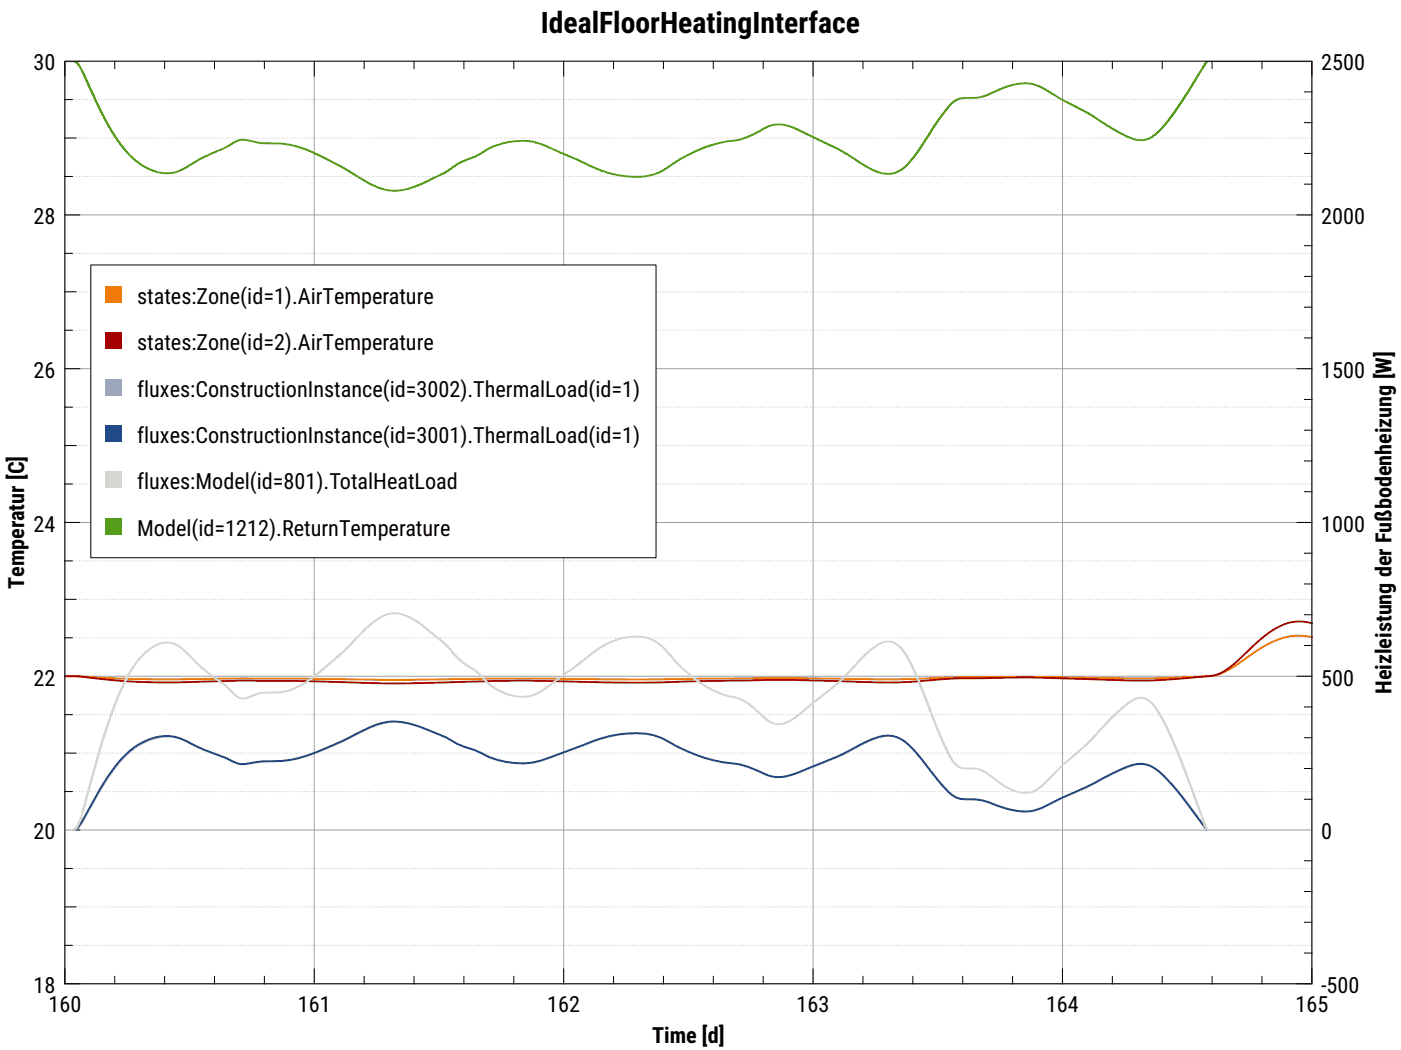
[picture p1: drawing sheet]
<svg xmlns="http://www.w3.org/2000/svg" width="200mm" height="150mm" viewBox="0 0 200 150" stroke-linecap="round" stroke-linejoin="round" font-family="sans-serif">
<g fill="none" stroke="#c0c0c0" stroke-width=".14" stroke-dasharray=".1 .3" stroke-linecap="butt">
<path d="M9.3 14.2h178M9.3 19.7h178M9.3 36.2h178M9.3 25.2h178M9.3 58.1h178M9.3 47.2h178M9.3 41.7h178M9.3 69.1h178M9.3 63.6h178M9.3 91.1h178M9.3 80.1h178M9.3 85.6h178"/>
<path d="M9.3 113h178M9.3 102h178M9.3 107.5h178M9.3 135h178M9.3 124h178M9.3 129.5h178"/>
</g>
<path d="M9.3 8.7h178v131.8h-178zM44.9 8.7v131.8M80.5 8.7v131.8M116.1 8.7v131.8M151.7 8.7v131.8M9.3 30.7h178M9.3 52.6h178M9.3 74.6h178M9.3 96.6h178M9.3 118.5h178" fill="none" stroke="#a0a0a4" stroke-width=".14"/>
<g fill="none" stroke="#000" stroke-width=".14">
<path d="M9.3 8.7v2.2M9.3 14.2h1M9.3 19.7h1.6M9.3 8.7h2.1M16.4 8.7v1.1M23.5 8.7v1.1M30.6 8.7v1.1M37.7 8.7v1.1M44.9 8.7v2.2M52 8.7v1.1M59.1 8.7v1.1M66.2 8.7v1.1"/>
<path d="M73.4 8.7v1.1M80.5 8.7v2.2M87.6 8.7v1.1M94.7 8.7v1.1M101.8 8.7v1.1M109 8.7v1.1M116.1 8.7v2.2M123.2 8.7v1.1M130.3 8.7v1.1M137.4 8.7v1.1M144.6 8.7v1.1M151.7 8.7v2.2"/>
<path d="M158.8 8.7v1.1M165.9 8.7v1.1M173.1 8.7v1.1M180.2 8.7v1.1M185.2 8.7h2.1v2.2M186.2 17.5h1.1M186.2 13.1h1.1M9.3 36.2h1M9.3 25.2h1M9.3 30.7h2.1M185.2 30.7h2.1M186.2 39.5h1.1"/>
<path d="M186.2 35.1h1.1M186.2 26.3h1.1M186.2 21.9h1.1M9.3 58.1h1M9.3 47.2h1M9.3 41.7h1.6M9.3 52.6h2.1M185.2 52.6h2.1M186.2 57h1.1M186.2 48.3h1.1M186.2 43.9h1.1M9.3 69.1h1"/>
<path d="M9.3 63.6h1.6M9.3 74.6h2.1M185.2 74.6h2.1M186.2 79h1.1M186.2 70.2h1.1M186.2 65.8h1.1M186.2 61.4h1.1M9.3 91.1h1M9.3 80.1h1M9.3 85.6h1.6M9.3 96.6h2.1M185.2 96.6h2.1"/>
<path d="M186.2 92.2h1.1M186.2 87.8h1.1M186.2 83.4h1.1M9.3 113h1M9.3 102h1M9.3 107.5h1.6M9.3 118.5h2.1M185.2 118.5h2.1M186.2 114.1h1.1M186.2 109.7h1.1M186.2 105.3h1.1M186.2 101h1.1"/>
<path d="M9.3 138.4v2.1M9.3 135h1M9.3 124h1M9.3 129.5h1.6M16.4 139.4v1.1M23.5 139.4v1.1M30.6 139.4v1.1M37.7 139.4v1.1M44.9 138.4v2.1M52 139.4v1.1M59.1 139.4v1.1M66.2 139.4v1.1"/>
<path d="M73.4 139.4v1.1M80.5 138.4v2.1M87.6 139.4v1.1M94.7 139.4v1.1M101.8 139.4v1.1M109 139.4v1.1M116.1 138.4v2.1M123.2 139.4v1.1M130.3 139.4v1.1M137.4 139.4v1.1M144.6 139.4v1.1M151.7 138.4v2.1"/>
<path d="M158.8 139.4v1.1M165.9 139.4v1.1M173.1 139.4v1.1M180.2 139.4v1.1M186.2 136.1h1.1M186.2 131.7h1.1M186.2 127.3h1.1M186.2 122.9h1.1M187.3 138.4v2.1h-2.1M9.3 140.5h2.1"/>
</g>
<path d="M187.3 91a8.4 8.4 0 0 0-5.3 .5l-2.1 1.1-4.5 3.1-1.3 .5-1 .3-9.3 .4-17-.3-11 .1a177 177 0 0 1-12.8 .3l-12.4-.2-18.4 .2-18.7-.1-17.3 .2-22.2-.2a273.9 273.9 0 0 1-17.3 0l-7.4-.3" fill="none" stroke="#f57900" stroke-width=".26"/>
<path d="M187.3 89a6.1 6.1 0 0 0-3.9 .1l-1.3 .7-1.4 .9-4.2 3.8-1.4 1.1-1.3 .7-1.3 .3a83 83 0 0 1-12.4 .5l-7.4-.2a249 249 0 0 0-18.3 .1 68.2 68.2 0 0 1-11.4 .4l-12-.3-12.7 .2a177 177 0 0 1-12.4 .1 247.2 247.2 0 0 0-19.8 0l-9.9 .2-15.9-.4h-5.9l-7.8 .2a95.2 95.2 0 0 1-15.7-.8h-1.6" fill="none" stroke="#a40000" stroke-width=".26"/>
<path d="M9.3 118.5h1.1a1.53 1.53 0 0 0 1.3-1l1.1-2a31.1 31.1 0 0 1 5.2-7.6 8.1 8.1 0 0 1 7.2-2.6l1.4 .5a32.5 32.5 0 0 0 5.8 2.5l1.6 .7 .5 .1 3-.4a17.4 17.4 0 0 0 8.9-1.7l2.4-1.1 2.5-1.2a11.5 11.5 0 0 1 4.9-1.6 13.1 13.1 0 0 1 5 1.2l2.5 1a13.1 13.1 0 0 0 4.2 1.8l.7 .3a11.5 11.5 0 0 0 9.9 .8l4.9-1.8a16.6 16.6 0 0 1 9.9-1.4 15.8 15.8 0 0 1 3.4 1.6 22.9 22.9 0 0 0 9 2.6l2.4 .8a7.1 7.1 0 0 0 2.5 .9 7 7 0 0 0 3.4-.6l4.1-1.6a29.3 29.3 0 0 0 4.9-2.4 6.8 6.8 0 0 1 5-1.1 8.2 8.2 0 0 1 3.5 3l1.4 1.8a16.3 16.3 0 0 0 3.1 3.5 2.78 2.78 0 0 0 1.8 .6 9.3 9.3 0 0 1 5 1 7.8 7.8 0 0 0 5.4 .5l6.9-3.2a39.4 39.4 0 0 1 6.9-3.2 3.8 3.8 0 0 1 3.5 1l.7 .6a100.1 100.1 0 0 1 6.3 7.7h14.8" fill="none" stroke="#93aee4" stroke-width=".26"/>
<path d="M9.3 118.5h1a1.75 1.75 0 0 0 1.4-1.3 54.9 54.9 0 0 1 4.9-8 9.4 9.4 0 0 1 7.5-4.1 9 9 0 0 1 4 1.5l4.2 1.6a4.3 4.3 0 0 0 4.1 .6l1-.1a17.6 17.6 0 0 0 9-1.8l2.4-1.1 4-1.9a8.3 8.3 0 0 1 7.1-.2l1.3 .6a17.3 17.3 0 0 1 4 1.9l.9 .4a16.9 16.9 0 0 1 3.7 1.5 11.5 11.5 0 0 0 8.7 .1l4.9-1.9a16.2 16.2 0 0 1 9.9-1.3l1.2 .4a24.7 24.7 0 0 0 11.2 3.8l2.4 .9a6.8 6.8 0 0 0 2.5 .8 7.3 7.3 0 0 0 3.4-.6l4.1-1.7a31.2 31.2 0 0 0 4.9-2.4 6.5 6.5 0 0 1 4.9-1 6 6 0 0 1 2.5 1.9l2.5 3a15.1 15.1 0 0 0 3 3.4 3.1 3.1 0 0 0 1.9 .6 9.6 9.6 0 0 1 5 1.1 7.6 7.6 0 0 0 7.4-.6l4.9-2.2a35.6 35.6 0 0 1 6.9-3.3 3.9 3.9 0 0 1 3.6 1.2l.6 .5a65.3 65.3 0 0 1 6.1 7.7h15" fill="none" stroke="#204a87" stroke-width=".26"/>
<path d="M9.3 118.5l1.3-.1 .1-.1v.1l.1-.1v-.2l.1 .2 .1-.1v-.4v.3l.1-.2 .1-.4v.2l.5-1.4v.1l.1-.7v.3l.1-.1v-.4v.2v-.1l.7-2.7v.2v-.5l.1 .3v-.5v.2l.1-.5v.2l.1-.4v.2v-.5l.1 .2 .1-1 .1 .3 1.1-4.5 .1 .2v-.1l.1-.6v.3l.1-.5v.2l.7-2.6 .1 .1v-.3v.2l.1-.4v.1v-.3l.1 .1v-.4v.2l.2-.8v.2l.1-.3v.1l.8-2.2v.1v-.2l.1 .1v-.3v.1l.1-.3v.2v-.3l.1 .1 .6-1.7 .1 .2 .4-1v.1v-.2l.1 .1v-.3v.1l.1-.2v.1l.7-1.3v.1l.4-.7v.1l.1-.2v.1v-.1h.1l.7-.9 .4-.4 .9-.7 1-.5 .8-.2h.7l1.1 .2 1.4 1.1 1 1.1v-.1l1.4 1.4 1.3 1v.1v-.1l.5 .5v-.1l.1 .1 1.5 1 .9 1.1 .4 .2v.1l.5 .3h.7l2.5-.8 2.8-.1 .6-.1 1.3-.4 1.3-.7 2.4-1.7v-.1l.7-.6v-.1l.1 .1 .1-.2 .1 .1v-.2v.1l.1-.1v-.1v.1l.2-.2v.1l.1-.2v.1l.2-.3h.1l.5-.4 .1-.2v.1l.1-.3 .1 .2 .1-.1v-.2v.1l.1-.1 .1-.2v.2l3.2-3.3v-.1l.1 .1v-.3l.1 .2 .1-.2v-.2l.1 .2 1.4-1.4v.1l1.1-.7 .5-.1a3.2 3.2 0 0 1 2.1-.1l.7 .2 .8 .4 2 1.3 1 .9v.1h.1l1.1 .9 .1 .1 .1 .1v-.1l.1 .1v.2v-.2l.1 .1 .1 .3v-.2l.2 .1v.3v-.2l.2 .1v.3v-.2l.4 .6 .1-.1v.2l.1-.1 .2 .4v-.1l.2 .4v-.1l.7 .7 .6 .5v.1v-.1l.2 .2h.1v.1v-.1l.2 .1v.2l.1-.2 .1 .2 .1 .1v-.1l.2 .2v-.1l.8 .6 1.6 1.6v-.1l.6 .6 1.2 .7 .8 .4 .8 .2 1.2 .2 1.6-.1 1.4-.6 3.5-2.6 .1-.1v.1l.1-.2 .1 .1 .2-.3 1.1-.7v-.2v.2l.2-.3v.1l.2-.1v-.2v.2l.2-.1v-.2v.1l.2-.3v.2l.4-.5 .1 .1 1.5-1.2v-.1v.1l.1-.1 .1-.1v.1l.6-.4 .1-.2v.1l.1-.2 .1 .1 .1-.2v.1h.1l.1-.1 1-.5 .9-.3a7.5 7.5 0 0 1 3.7-.2l.9 .3 1.4 .9 .9 .9 1.5 1.7 1.3 1.2 .2 .2 .1 .1 .4 .2v.2v-.1l.1 .2 .1-.1 .1 .1v.2v-.2l.2 .2v.2l.1-.2 .2 .2v.2v-.2l1.2 .9 1.8 .9 1.1 .4 1.2 .2 1.1 .4 1.6 1v.2v-.1l.4 .3v.2l.1-.1 .1 .2v-.1l.2 .2v.1l.1-.1v.1l.1 .1v-.1l.3 .4v-.1l.2 .3 .1 .1v-.1l.1 .2v-.1l.1 .1v.1l.1-.1 .5 .5 .6 .1a1.56 1.56 0 0 0 1.5-.1l.8-.3 1-.7 2.3-1.9v-.1l.1 .1v-.1l.1-.1v.1l.1-.2v.1l.1-.1v-.2l.1 .1 .2-.1v-.2v.2l2.6-2.1v-.2l.1 .1 .1-.1 .7-.8 .1 .1 .1-.2v.1l.1-.2v.1l.1-.2v.1l.2-.4 .1 .1v-.2v.1l.2-.3v.1l2.1-2.3v.1l.4-.5v.1l.8-.8 1.3-.8 .8-.1h.6l.7 .4 .6 .5 .5 .7h.1v.1l.1 .2v-.1l.1 .3 .1-.1 .5 1.1v-.1l.6 1.4v-.1l.1 .3v-.1v.2l.1-.1v.3v-.1l.1 .3v-.1l.1 .3v-.2v.1v.3l.1-.1 .1 .4v-.1l.3 .9v-.1l.1 .3v-.2l1.9 5.2v-.1l.1 .3v-.1l.1 .3v-.2v.4l.1-.2v.4v-.2l.1 .4v-.2l.1 .3v-.1v.3l.1-.1 .6 1.7v-.1l.4 .9 .1-.1v.3l.1-.1v.2v-.1v.3l.1-.2 .3 .9 .1-.1v.2v-.1l.1 .2v-.1l.1 .2v-.1l.3 .5 .3 .3 .6 .4 2.2 .1 .8 .2 1 .6 .7 .5v.2l.1-.1 .4 .3 .1 .2v-.1l1 .8 .7 .3 1.1 .4a3 3 0 0 0 2.2-.1l.7-.3 .8-.7 2.4-2.4 3.2-2.8 .3-.3v-.1l.1 .1 .1-.2 .1-.2v.1h.1l.1-.3v.1l.1-.2v.1l.3-.4v.2l.1-.1v-.2v.1l.1-.2v.1l.1-.1v-.1v.1l.1-.3 .1 .2 1.4-1.6v-.2v.1h.1v-.2v.1l.1-.2 .1 .1 .1-.1v-.3l.1 .2 .1-.3v.1l.2-.1v-.2v.1l.2-.3v.2l.1-.3 .1 .1 .1-.1v-.2v.1l.2-.3v.2l.2-.3v.1l.1-.1v-.2v.2l.2-.2v-.1v.1l.6-.6v.1l.2-.3v.1l.4-.4v-.1l.1 .1 .1-.2v.1l.1-.2 .1 .1 .1-.2v.1l.4-.4v.1l.8-.2h.6l.8 .3 .5 .4v.1h.1v.1l.1 .3 .1-.2 .3 .6v-.1l.1 .3v-.1l.1 .2v-.1l.1 .3v-.2v.1l.1 .2v-.1l.1 .4 .1-.1 .1 .4v-.1l.1 .1v.2v-.2l.1 .3v-.1l.5 1.2 .1-.2v.4v-.2l.3 .7v-.1v.3l.1-.2 .2 .8v-.2l.1 .2v.2l.1-.1v.3v-.1l.1 .3v-.1l.1 .3v-.2l.1 .4v-.1v.3l.1-.2v.2v.3l.1-.2v.4l.1-.2v.4v-.2l.2 .6v-.2l.1 .1 .2 .8v-.2l.4 1.3v-.2l.1 .4v-.2l.1 .4v-.1l.1 .4v-.2v.1v.3l.1-.1v.3l.1-.1v.4l.1-.2 .3 1.1v-.2l.1 .4v-.2l.2 1 .1-.2v.4v-.2l.2 .7v-.3l.2 .8v-.3l.1 .5v-.2l.1 .7 .1-.2 .8 2.5v-.2l.1 .1v.4v-.3v.1l.1 .5v-.3l.1 .2v.5v-.4l.1 .3 .1 .5v-.4l.2 .5h14.9" fill="none" stroke="#d3d7cf" stroke-width=".26"/>
<path d="M9.3 8.7l1.3 .1 .2 .1v.1l.1-.1h.1v.2v-.1l.1 .1 .1 .3v-.2l.1 .1 .5 1.1 .1-.1v.3v-.1l.7 1.6v-.1v.3l.1-.2v.3v-.1l.1 .3v-.2l.8 1.8v-.1v.3l.1-.1v.2v-.1l.4 .9v-.2v.3l.1-.1 .7 1.7v-.2l.1 .3v-.1l.4 .9v-.2l.1 .3v-.1v.2l.1-.1 .7 1.4v-.1l.4 .7 .1-.1v.2v-.1l.8 1.2 .1-.1 .4 .6v-.1l.5 .7 .9 .8 1.2 .8 1.4 .6a4.7 4.7 0 0 0 3.7-.2l.8-.4 2.3-1.4 3.5-1.5 1.3-.9 .6-.1 1.2 .1a9.7 9.7 0 0 0 3.4 .4l2.5 .2 1.4 .3 1.7 .7 3.5 1.7 .1 .1h.1v.1l.1-.1 .1 .1 .2 .2v-.1l.2 .1 3.1 1.9v.1l.1-.1 .1 .1v.2l.1-.1 1.1 .6 1.4 .6a6.3 6.3 0 0 0 3.6-.2l1.7-.5 3.2-1.6 .1-.1v.1l.2-.2v.1l.2-.1v-.2v.1l.2-.1v-.1v.1l1.4-1 1.2-.5v-.1v.1l.2-.2 .1 .1 .2-.2v.1l1.1-.5 1.9-1.1 1.6-.6 1.9-.3 1.9-.1 1.7 .4 5.2 2.2v.1l.2 .1v-.1l.2 .1v.1v-.1l.2 .2v-.1l.1 .1 .1 .1v-.1l2.2 1.1 1.2 .4 1.2 .3a10.7 10.7 0 0 0 6.1-.2l1-.4 2-1.4 2-1.1 .1-.1h.2v-.1v.1l.2-.2 .1 .1 .2-.1v-.1v.1l1.2-.5 1.9-.6 3.3-.6 1.6-.6 1.5-.9 .1-.1v.1l.2-.2 .6-.1a3.6 3.6 0 0 1 2.4 0l1.5 .5 2.5 1.3h.2v.1l.1-.1 .2 .1v.2v-.1l2.7 1.2 1.4 .9 2.4 1.6 1.9 .9a4.5 4.5 0 0 0 2.6 0l1.2-.7 .7-.7 .2-.2v.1l.3-.6 .1 .1 .6-.9v.1l.1-.3h.1v-.2v.1l.1-.3 .1 .1v-.2l.1 .1v-.2v.1l.2-.5 .1 .1 .2-.5 .1 .1v-.3v.2l.1-.3v.1l1-1.7v.1l.1-.2v.1v-.2l.1 .1v-.2v.1l.6-1 .1 .1 .6-1.1v.1l.5-.7v.1l.1-.1v-.1l.1 .1 .5-.7v.1l.1-.2v.1l.6-.5 .5-.2h.7a6.3 6.3 0 0 0 2.5-.2l2.7-1.2 1.2-.4a6.1 6.1 0 0 1 4 0l3.2 1.9 3.2 1.7 .8 .5v-.1l2.7 1.7v.1h.1l.1 .2v-.1h.2v.2v-.1l.2 .2v-.1l.1 .2 .1-.1h.1v.2v-.1l.2 .2v-.1l.2 .2v-.1h.1v.1h.2v.1v-.1l1.2 .8 .9 .3 1.4 .1 .8-.2 .8-.4 .6-.6 .1-.1 .1-.2 .1 .1 .1-.3v.1l.1-.1 .6-.8 .1 .1v-.2v.1l.3-.5v.1v-.2l.1 .1 .3-.6 .1 .1v-.2v.1l.1-.2v.1l.1-.2v.1l.1-.2v-.2l.1 .2v-.1v-.2l.1 .1v-.2l.1 .1v-.3v.2l.2-.4v.1l.1-.1 .2-.4v.1l.8-1.5 .1 .1v-.2l.1 .1 .2-.5v.1l.1-.3v.2l.3-.7h.1v-.2v.2l.2-.5v.2l.2-.4v.1l.2-.6 .1 .2 .8-1.5h.1v-.2v.1l.1-.3v.2l.1-.1v-.4v.3l.1-.2 .1-.3v.2l.2-.3h14.9" fill="none" stroke="#579d1c" stroke-width=".26"/>
<path d="M13 37.8h80.7v41.8h-80.7z" fill="#fff" stroke="#000" stroke-width=".14"/>
<path d="M15 40.9h2.3v2.4h-2.3z" fill-rule="evenodd" fill="#f57900"/>
<path d="M15 47.5h2.3v2.4h-2.3z" fill-rule="evenodd" fill="#a40000"/>
<path d="M15 54.1h2.3v2.4h-2.3z" fill-rule="evenodd" fill="#93aee4"/>
<path d="M15 60.7h2.3v2.4h-2.3z" fill-rule="evenodd" fill="#204a87"/>
<path d="M15 67.3h2.3v2.4h-2.3z" fill-rule="evenodd" fill="#d3d7cf"/>
<path d="M15 74h2.3v2.3h-2.3z" fill-rule="evenodd" fill="#579d1c"/>
<path d="M9.3 8.7h178v131.8h-178z" fill="none" stroke="#000" stroke-width=".14"/>
<text font-size="4.2" x="77.2" y="4.8">IdealFloorHeatingInterface</text>
<g font-size="3.2">
<text x="4.8" y="10.1">30</text>
<text x="188.6" y="10.1">2500</text>
<text x="4.8" y="32">28</text>
<text x="188.6" y="32">2000</text>
<text x="19.6" y="43.4">states:Zone(id=1).Ai</text>
<text x="45.1" y="43.4">rTemperature</text>
<text x="4.8" y="54">26</text>
<text x="19.6" y="50">states:Zone(id=2).Ai</text>
<text x="45.1" y="50">rTemperature</text>
<text x="188.6" y="54">1500</text>
<text x="19.6" y="56.6">fluxes:ConstructionInstance(id=3002).ThermalLo</text>
<text x="80.9" y="56.6">ad(id=1)</text>
<text x="19.6" y="63.2">fluxes:ConstructionInstance(id=3001).ThermalLo</text>
<text x="80.9" y="63.2">ad(id=1)</text>
<text x="19.6" y="69.8">fluxes:Model(id=801</text>
<text x="45.2" y="69.8">).TotalHeatLoad</text>
<text x="4.8" y="75.9">24</text>
<text x="19.6" y="76.5">Model(id=1212).ReturnTemperature</text>
<text x="188.6" y="75.9">1000</text>
<text x="3.4" y="84.1" transform="rotate(-90 3.4 84.1)">Temperatur [C]</text>
<text x="4.8" y="97.9">22</text>
<text x="188.6" y="97.9">500</text>
<text x="198.7" y="99.1" transform="rotate(-90 198.7 99.1)">Heizleistung der Fußbodenheizung [W]</text>
<text x="4.8" y="119.8">20</text>
<text x="188.6" y="119.8">0</text>
<text x="4.8" y="141.8">18</text>
<text x="188.6" y="141.8">-500</text>
<text x="6.9" y="144.4">160</text>
<text x="42.5" y="144.4">161</text>
<text x="78.1" y="144.4">162</text>
<text x="93.1" y="148.9">Time [d]</text>
<text x="113.7" y="144.4">163</text>
<text x="149.3" y="144.4">164</text>
<text x="184.9" y="144.4">165</text>
</g>
</svg>
